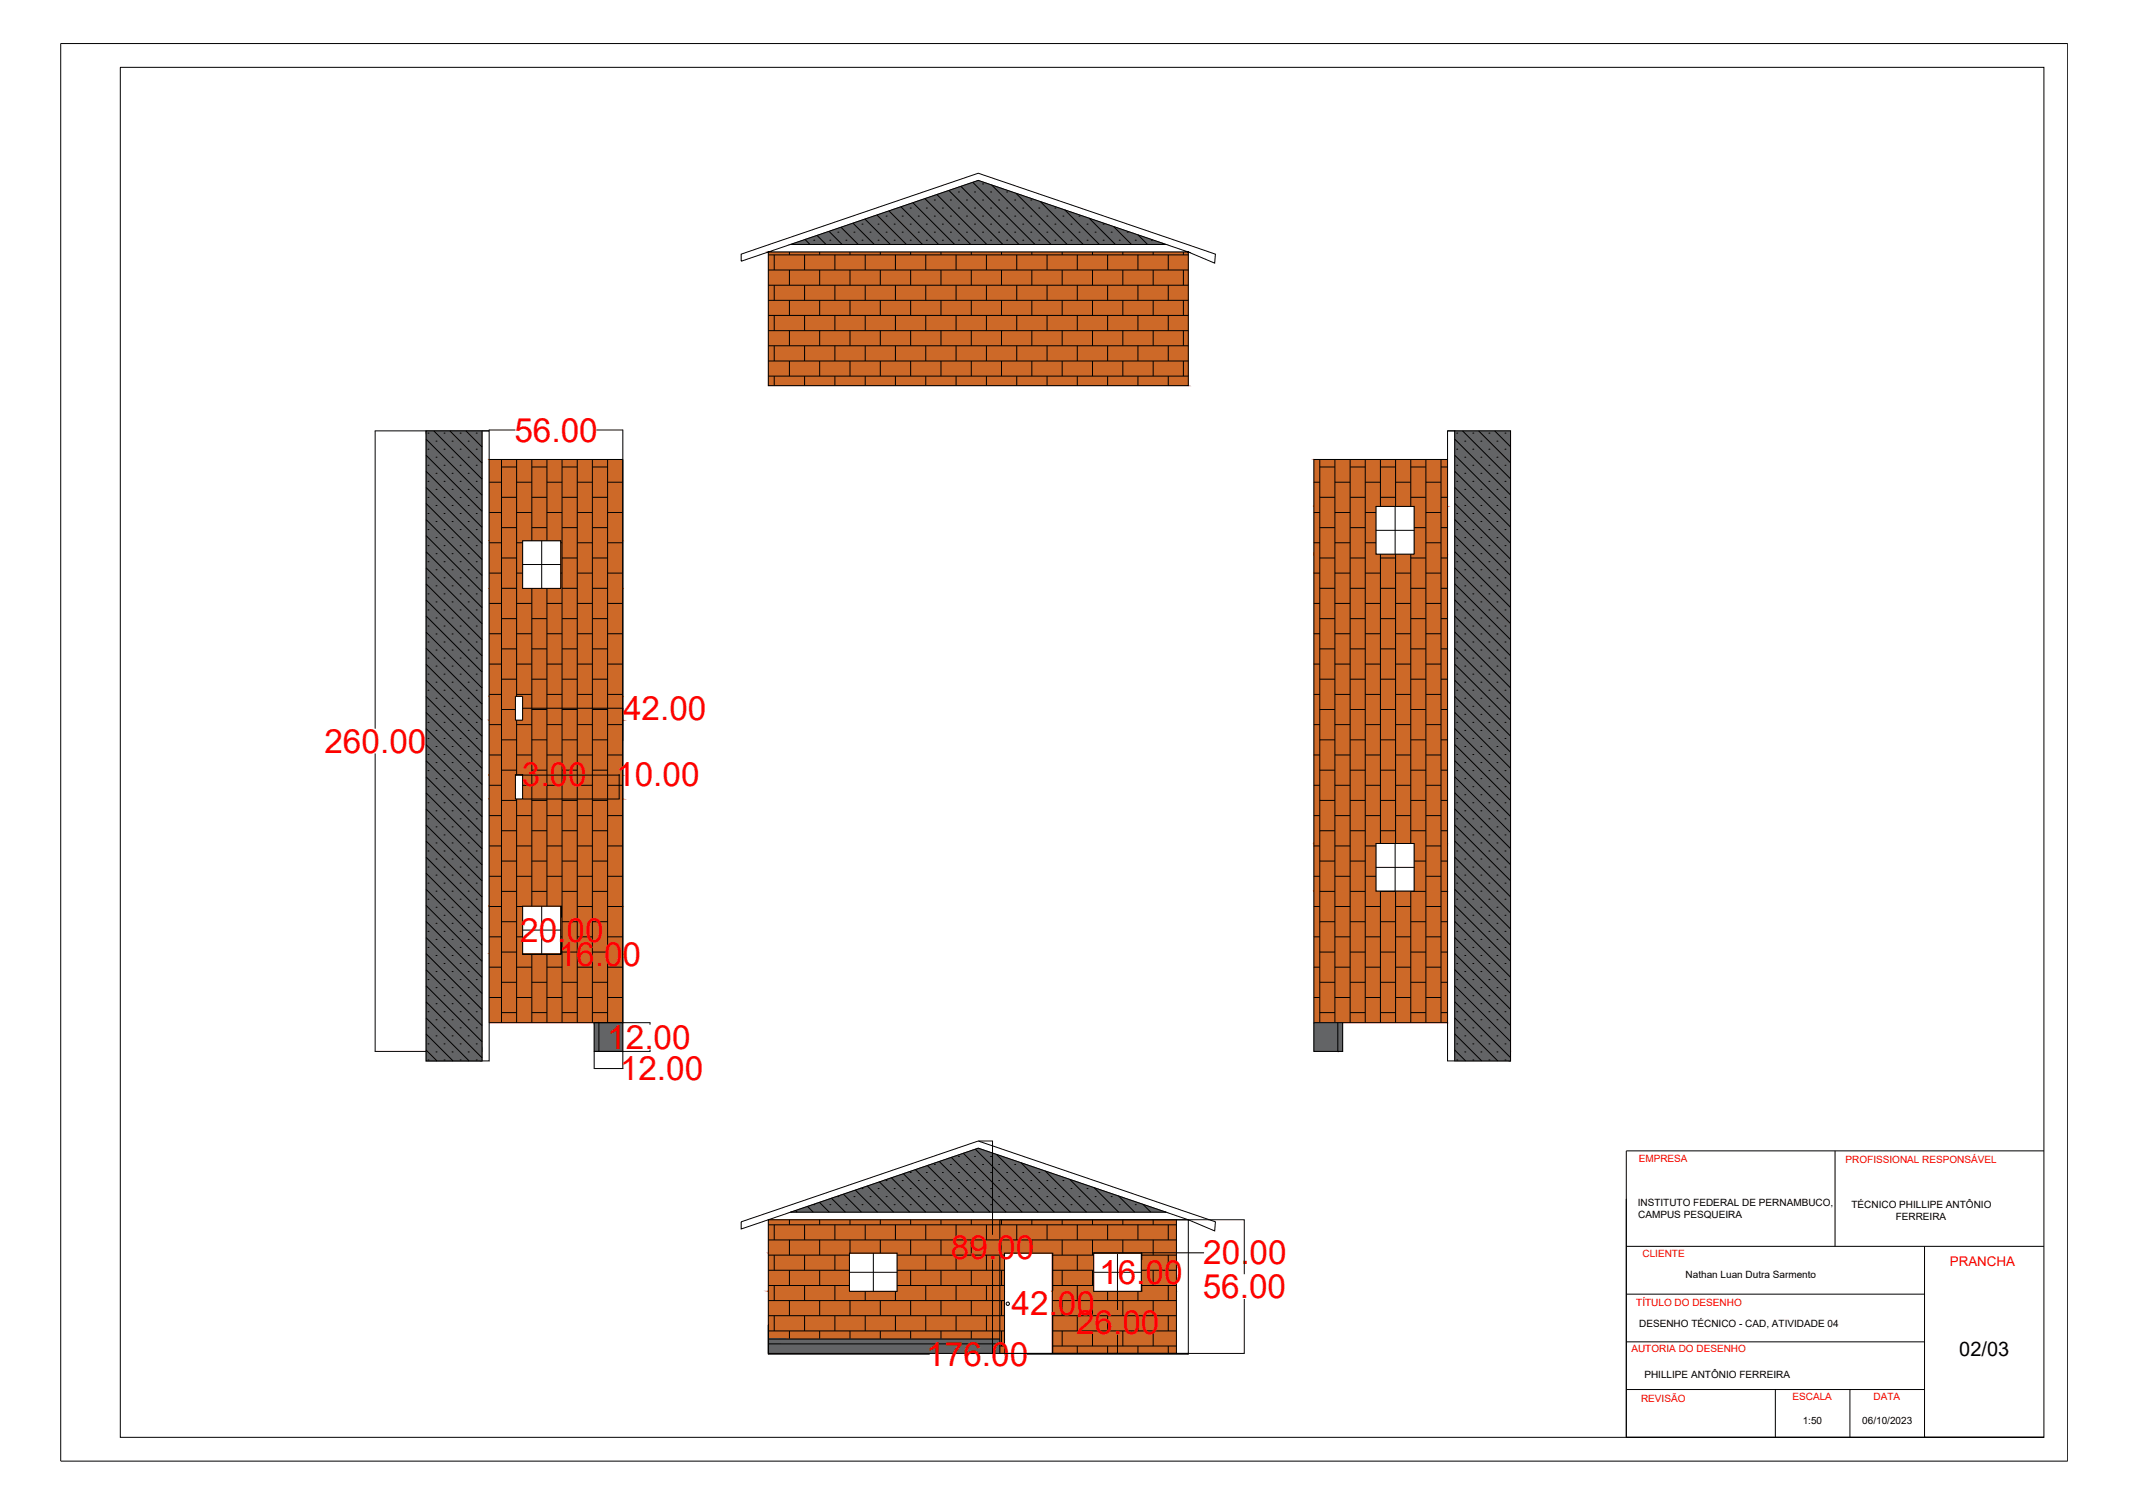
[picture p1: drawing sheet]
<svg xmlns="http://www.w3.org/2000/svg" width="841mm" height="594mm" viewBox="0 0 841 594" stroke-linecap="round" stroke-linejoin="round" font-family="sans-serif">
<!-- layer: 0 -->
<path d="M24 17.2h792.8v559.9h-792.8zM47.5 26.6h759.9v541.1h-759.9zM724.9 454.6v37.7M807.4 454.6h-165v113.1h165M642.4 492.3h165M760.3 492.3v75.4M642.4 511.2h117.9M642.4 530h117.9M642.4 548.9h117.9M701.3 548.9v18.8M730.8 548.9v18.8" fill="none" stroke="#000" stroke-width=".4"/>
<!-- layer: Vistas -->
<g fill="none" stroke="#000" stroke-width=".4">
<path d="M312.3 96.6h148.4M292.8 100.4l93.6-32 93.7 32-.3 3.5-10.4-4.4v52.8h-165.9v-52.8l82.9-28.2 83 28.2h-165.9l-10.7 3.7zM168.3 170.2h24.9v248.9h-24.9zM193.2 170.2h-2.8v248.9M571.8 170.2h24.9v248.9h-24.9v-237.6M193.2 181.5h52.8v222.5M206.4 213.6h15.1v18.8h-15.1zM214 213.6v18.8M543.5 200h15.2v18.9h-15.2zM543.5 209.5h15.2M551.1 200v18.9M206.4 223h15.1"/>
<path d="M203.6 275.1h2.8v9.4h-2.8zM203.6 306.2h2.8v9.4h-2.8zM543.5 333.2h15.2v18.8h-15.2zM551.1 333.2v18.8M206.4 357.9h15.1v18.9h-15.1zM214 357.9v18.9M543.5 342.6h15.2M206.4 367.4h15.1M193.2 404h52.8v11.3h-9.4M234.7 404v11.3h1.9v-11.3M519 404v-222.5h52.8v-11.3h2.9v248.9M528.5 404v11.3h1.9v-11.3"/>
<path d="M571.8 404h-52.8v11.3h9.5M312.3 478.8h148.4M292.8 482.6l93.6-31.9 93.7 31.9-.3 3.6-10.4-4.4-83-28.3-93.6 32zM335.6 495h18.8v15.1h-18.8zM345 495v15.1M395 481.8v52.8M432 495h18.9v15.1h-18.9zM441.4 495v15.1M464.7 481.8v52.8h-49v-39.6h-18.9v39.6M335.6 502.6h18.8M432 502.6h18.9M303.5 523.3v11.3h165.9v-52.8h-165.9v52.8"/>
<path d="M303.5 528.9h91.5M303.5 530.8h91.5M389.3 534.6h2.8"/>
<circle cx="398.1" cy="515" r=".66"/>
</g>
<!-- layer: haches -->
<g fill="#636466" stroke="#636466" stroke-width=".4">
<path d="M312.3 96.6l74.1-25.3 74.3 25.3z"/>
<path d="M312.3 478.8l74.1-25.3 74.3 25.3z"/>
<path d="M574.7 170.2l22 245.1v-245.1zM574.7 170.2l22 245.1h-22z"/>
<path d="M168.3 170.2l22.1 245.1v-245.1zM168.3 170.2l22.1 245.1h-22.1z"/>
<path d="M574.7 415.3l22 3.8v-3.8zM574.7 415.3l22 3.8h-22z"/>
<path d="M168.3 415.3l22.1 3.8v-3.8zM168.3 415.3l22.1 3.8h-22.1z"/>
<path d="M168.3 170.2l22.1 245.1v-245.1zM168.3 170.2l22.1 245.1h-22.1z"/>
<path d="M168.3 415.3l22.1 3.8v-3.8zM168.3 415.3l22.1 3.8h-22.1z"/>
<path d="M528.5 404l1.9 11.3v-11.3zM528.5 404l1.9 11.3h-1.9z"/>
<path d="M519 404l9.5 11.3v-11.3zM519 404l9.5 11.3h-9.5z"/>
<path d="M236.6 404l9.4 11.3v-11.3zM236.6 404l9.4 11.3h-9.4z"/>
<path d="M234.7 404l1.9 11.3v-11.3zM234.7 404l1.9 11.3h-1.9z"/>
<path d="M303.5 528.9l91.5 1.9v-1.9zM303.5 528.9l91.5 1.9h-91.5z"/>
<path d="M303.5 530.8l91.5 3.8v-3.8zM303.5 530.8l91.5 3.8h-91.5z"/>
</g>
<g fill="none" stroke="#000" stroke-width=".4">
<path d="M365.4 78.5l18.1 18.1M369.1 79h.1M370.1 76.8l19.7 19.8M374.8 75.2l21.4 21.4M375.4 79h.1M378.6 75.8h.1M379.6 73.6l22.9 23M381.8 79h.1M384.3 72l24.6 24.6M385 75.8h.1M388.1 79h.1M388.1 72.7h.1"/>
<path d="M391.3 75.8h.1M391.7 73l23.5 23.6M394.5 79h.1M397.7 75.8h.1M400.8 79h.1M401.3 76.3l20.3 20.3M407.2 79h.1M411 79.6l16.9 17M311.9 99.5v1.2M313.3 96.2l.3 .4M318 94.6l2 2M321.5 94.9h.1"/>
<path d="M322.7 93l3.6 3.6M323.8 99.5v1.2M327.5 91.4l5.2 5.2M327.8 94.9h.1M331 91.7h.1M332.2 89.8l6.8 6.8M334.2 94.9h.1M335.8 99.5v1.2M337 88.2l8.4 8.4M337.3 91.7h.1M340.5 94.9h.1M340.5 88.5h.1"/>
<path d="M341.7 86.5l10 10.1M343.7 91.7h.1M346.4 84.9l11.7 11.7M346.9 94.9h.1M346.9 88.5h.1M347.8 99.5v1.2M350 91.7h.1M350 85.4h.1M351.1 83.3l13.3 13.3M353.2 94.9h.1M353.2 88.5h.1M355.9 81.7l14.9 14.9"/>
<path d="M356.4 91.7h.1M356.4 85.4h.1M359.6 94.9h.1M359.6 88.5h.1M359.6 82.2h.1M359.7 99.5v1.2M360.6 80.1l16.5 16.5M362.7 91.7h.1M362.7 85.4h.1M365.9 94.9h.1M365.9 88.5h.1M365.9 82.2h.1"/>
<path d="M369.1 91.7h.1M369.1 85.4h.1M371.7 99.5v1.2M372.3 94.9h.1M372.3 88.5h.1M372.3 82.2h.1M375.4 91.7h.1M375.4 85.4h.1M378.6 94.9h.1M378.6 88.5h.1M378.6 82.2h.1M381.8 91.7h.1"/>
<path d="M381.8 85.4h.1M383.7 99.5v1.2M385 94.9h.1M385 88.5h.1M385 82.2h.1M388.1 91.7h.1M388.1 85.4h.1M391.3 94.9h.1M391.3 88.5h.1M391.3 82.2h.1M394.5 91.7h.1M394.5 85.4h.1"/>
<path d="M395.6 99.5v1.2M397.7 94.9h.1M397.7 88.5h.1M397.7 82.2h.1M400.8 91.7h.1M400.8 85.4h.1M404 94.9h.1M404 88.5h.1M404 82.2h.1M407.2 91.7h.1M407.2 85.4h.1M407.6 99.5v1.2"/>
<path d="M410.4 94.9h.1M410.4 88.5h.1M410.4 82.2h.1M413.5 91.7h.1M413.5 85.4h.1M416.7 94.9h.1M416.7 88.5h.1M416.7 82.2h.1M419.6 99.5v1.2M419.9 91.7h.1M419.9 85.4h.1M420.6 82.9l13.7 13.7"/>
<path d="M423.1 94.9h.1M423.1 88.5h.1M426.2 91.7h.1M426.2 85.4h.1M429.4 94.9h.1M429.4 88.5h.1M430.3 86.2l10.3 10.4M431.6 99.5v1.2M432.6 91.7h.1M435.8 94.9h.1M435.8 88.5h.1M438.9 91.7h.1"/>
<path d="M439.9 89.5l7.1 7.1M442.1 94.9h.1M443.6 99.5v1.2M445.3 91.7h.1M448.5 94.9h.1M449.5 92.8l3.8 3.8M454.8 94.9h.1M455.5 99.5v1.2M459.1 96.1l.6 .5M467.5 99.5v1.2M303.5 100.7h165.9M303.5 106.7h165.9"/>
<path d="M303.5 112.7h165.9M303.5 118.6h165.9M305.8 100.7v6M305.8 112.7v5.9M311.9 106.7v6M311.9 118.6v6M317.8 100.7v6M317.8 112.7v5.9M323.8 106.7v6M323.8 118.6v6M329.8 100.7v6M329.8 112.7v5.9"/>
<path d="M335.8 106.7v6M335.8 118.6v6M341.8 100.7v6M341.8 112.7v5.9M347.8 106.7v6M347.8 118.6v6M353.7 100.7v6M353.7 112.7v5.9M359.7 106.7v6M359.7 118.6v6M365.7 100.7v6M365.7 112.7v5.9"/>
<path d="M371.7 106.7v6M371.7 118.6v6M377.7 100.7v6M377.7 112.7v5.9M383.7 106.7v6M383.7 118.6v6M389.7 100.7v6M389.7 112.7v5.9M395.6 106.7v6M395.6 118.6v6M401.6 100.7v6M401.6 112.7v5.9"/>
<path d="M407.6 106.7v6M407.6 118.6v6M413.6 100.7v6M413.6 112.7v5.9M419.6 106.7v6M419.6 118.6v6M425.6 100.7v6M425.6 112.7v5.9M431.6 106.7v6M431.6 118.6v6M437.5 100.7v6M437.5 112.7v5.9"/>
<path d="M443.6 106.7v6M443.6 118.6v6M449.5 100.7v6M449.5 112.7v5.9M455.5 106.7v6M455.5 118.6v6M461.5 100.7v6M461.5 112.7v5.9M467.5 106.7v6M467.5 118.6v6M303.5 124.6h165.9M303.5 130.6h165.9"/>
<path d="M303.5 136.6h165.9M305.8 124.6v6M305.8 136.6v6M311.9 130.6v6M317.8 124.6v6M317.8 136.6v6M323.8 130.6v6M329.8 124.6v6M329.8 136.6v6M335.8 130.6v6M341.8 124.6v6M341.8 136.6v6"/>
<path d="M347.8 130.6v6M353.7 124.6v6M353.7 136.6v6M359.7 130.6v6M365.7 124.6v6M365.7 136.6v6M371.7 130.6v6M377.7 124.6v6M377.7 136.6v6M383.7 130.6v6M389.7 124.6v6M389.7 136.6v6"/>
<path d="M395.6 130.6v6M401.6 124.6v6M401.6 136.6v6M407.6 130.6v6M413.6 124.6v6M413.6 136.6v6M419.6 130.6v6M425.6 124.6v6M425.6 136.6v6M431.6 130.6v6M437.5 124.6v6M437.5 136.6v6"/>
<path d="M443.6 130.6v6M449.5 124.6v6M449.5 136.6v6M455.5 130.6v6M461.5 124.6v6M461.5 136.6v6M467.5 130.6v6M303.5 142.6h165.9M303.5 148.6h165.9M305.8 148.6v3.7M311.9 142.6v6M317.8 148.6v3.7"/>
<path d="M323.8 142.6v6M329.8 148.6v3.7M335.8 142.6v6M341.8 148.6v3.7M347.8 142.6v6M353.7 148.6v3.7M359.7 142.6v6M365.7 148.6v3.7M371.7 142.6v6M377.7 148.6v3.7M383.7 142.6v6M389.7 148.6v3.7"/>
<path d="M395.6 142.6v6M401.6 148.6v3.7M407.6 142.6v6M413.6 148.6v3.7M419.6 142.6v6M425.6 148.6v3.7M431.6 142.6v6M437.5 148.6v3.7M443.6 142.6v6M449.5 148.6v3.7M455.5 142.6v6M461.5 148.6v3.7"/>
<path d="M467.5 142.6v6M168.3 179.8l22.1 22.1M168.3 173.5l22.1 22.1M169.1 177.4h.1M169.1 171.1h.1M171.4 170.2l19 19M172.2 174.3h.1M175.4 177.4h.1M175.4 171.1h.1M177.7 170.2l12.7 12.7M178.6 174.3h.1M181.8 177.4h.1"/>
<path d="M181.8 171.1h.1M184.1 170.2l6.3 6.3M184.9 174.3h.1M188.1 177.4h.1M188.1 171.1h.1M574.7 179.8l22 22.1M574.7 173.5l22 22M575.5 177.4h.1M575.5 171.1h.1M577.8 170.2l18.9 19M578.6 174.3h.1M581.8 177.4h.1"/>
<path d="M581.8 171.1h.1M584.1 170.2l12.6 12.6M585 174.3h.1M588.2 177.4h.1M588.2 171.1h.1M590.5 170.2l6.2 6.3M591.3 174.3h.1M594.5 177.4h.1M594.5 171.1h.1M168.3 198.9l22.1 22.1M168.3 192.5l22.1 22.1M168.3 186.2l22.1 22.1"/>
<path d="M169.1 196.5h.1M169.1 190.1h.1M169.1 183.8h.1M172.2 199.7h.1M172.2 193.3h.1M172.2 187h.1M172.2 180.6h.1M175.4 196.5h.1M175.4 190.1h.1M175.4 183.8h.1M178.6 199.7h.1M178.6 193.3h.1"/>
<path d="M178.6 187h.1M178.6 180.6h.1M181.8 196.5h.1M181.8 190.1h.1M181.8 183.8h.1M184.9 199.7h.1M184.9 193.3h.1M184.9 187h.1M184.9 180.6h.1M188.1 196.5h.1M188.1 190.1h.1M188.1 183.8h.1"/>
<path d="M193.2 190.5h4.9M198.1 181.5v222.5M198.1 196.4h6M198.1 184.5h6M204.1 181.5v93.6M204.1 190.5h6M210.1 181.5v32.1M210.1 196.4h6M210.1 184.5h6M216.1 181.5v32.1M216.1 190.5h5.9M222 181.5v222.5"/>
<path d="M222 196.4h6M222 184.5h6M228 181.5v222.5M228 190.5h6M234 181.5v222.5M234 196.4h6M234 184.5h6M240 181.5v222.5M240 190.5h6M246 181.5v222.5M246 196.4h.1M246 184.5h.1"/>
<path d="M519 190.5h2.4M521.4 181.5v222.5M521.4 196.4h5.9M521.4 184.5h5.9M527.3 181.5v222.5M527.3 190.5h6M533.3 181.5v222.5M533.3 196.4h6M533.3 184.5h6M539.3 181.5v222.5M539.3 190.5h6M545.3 181.5v18.5"/>
<path d="M545.3 196.4h6M545.3 184.5h6M551.3 181.5v18.5M551.3 190.5h6M557.3 181.5v18.5M557.3 196.4h6M557.3 184.5h6M563.3 181.5v222.5M563.3 190.5h5.9M569.2 181.5v222.5M569.2 196.4h2.6M569.2 184.5h2.6"/>
<path d="M574.7 198.9l22 22M574.7 192.5l22 22.1M574.7 186.2l22 22M575.5 196.5h.1M575.5 190.1h.1M575.5 183.8h.1M578.6 199.7h.1M578.6 193.3h.1M578.6 187h.1M578.6 180.6h.1M581.8 196.5h.1M581.8 190.1h.1"/>
<path d="M581.8 183.8h.1M585 199.7h.1M585 193.3h.1M585 187h.1M585 180.6h.1M588.2 196.5h.1M588.2 190.1h.1M588.2 183.8h.1M591.3 199.7h.1M591.3 193.3h.1M591.3 187h.1M591.3 180.6h.1"/>
<path d="M594.5 196.5h.1M594.5 190.1h.1M594.5 183.8h.1M168.3 217.9l22.1 22.1M168.3 211.6l22.1 22.1M168.3 205.2l22.1 22.1M169.1 215.5h.1M169.1 209.2h.1M169.1 202.8h.1M172.2 218.7h.1M172.2 212.4h.1M172.2 206h.1"/>
<path d="M175.4 215.5h.1M175.4 209.2h.1M175.4 202.8h.1M178.6 218.7h.1M178.6 212.4h.1M178.6 206h.1M181.8 215.5h.1M181.8 209.2h.1M181.8 202.8h.1M184.9 218.7h.1M184.9 212.4h.1M184.9 206h.1"/>
<path d="M188.1 215.5h.1M188.1 209.2h.1M188.1 202.8h.1M193.2 214.4h4.9M193.2 202.5h4.9M198.1 208.4h6M204.1 214.4h2.3M204.1 202.5h6M210.1 208.4h6M216.1 202.5h5.9M221.5 214.4h.5M222 208.4h6"/>
<path d="M228 214.4h6M228 202.5h6M234 208.4h6M240 214.4h6M240 202.5h6M246 208.4h.1M519 214.4h2.4M519 202.5h2.4M521.4 208.4h5.9M527.3 214.4h6M527.3 202.5h6M533.3 208.4h6"/>
<path d="M539.3 214.4h4.2M539.3 202.5h4.2M545.3 218.9v114.3M551.3 218.9v114.3M557.3 218.9v114.3M558.7 208.4h4.6M563.3 214.4h5.9M563.3 202.5h5.9M569.2 208.4h2.6M574.7 217.9l22 22.1M574.7 211.6l22 22M574.7 205.2l22 22.1"/>
<path d="M575.5 215.5h.1M575.5 209.2h.1M575.5 202.8h.1M578.6 218.7h.1M578.6 212.4h.1M578.6 206h.1M581.8 215.5h.1M581.8 209.2h.1M581.8 202.8h.1M585 218.7h.1M585 212.4h.1M585 206h.1"/>
<path d="M588.2 215.5h.1M588.2 209.2h.1M588.2 202.8h.1M591.3 218.7h.1M591.3 212.4h.1M591.3 206h.1M594.5 215.5h.1M594.5 209.2h.1M594.5 202.8h.1M168.3 237l22.1 22.1M168.3 230.6l22.1 22.1M168.3 224.3l22.1 22.1"/>
<path d="M169.1 234.6h.1M169.1 228.2h.1M169.1 221.9h.1M172.2 237.8h.1M172.2 231.4h.1M172.2 225.1h.1M175.4 234.6h.1M175.4 228.2h.1M175.4 221.9h.1M178.6 237.8h.1M178.6 231.4h.1M178.6 225.1h.1"/>
<path d="M181.8 234.6h.1M181.8 228.2h.1M181.8 221.9h.1M184.9 237.8h.1M184.9 231.4h.1M184.9 225.1h.1M188.1 234.6h.1M188.1 228.2h.1M188.1 221.9h.1M193.2 238.4h4.9M193.2 226.4h4.9M198.1 232.4h6"/>
<path d="M198.1 220.4h6M204.1 238.4h6M204.1 226.4h2.3M210.1 232.4v125.5M216.1 232.4v125.5M216.1 238.4h5.9M221.5 226.4h.5M222 232.4h6M222 220.4h6M228 238.4h6M228 226.4h6M234 232.4h6"/>
<path d="M234 220.4h6M240 238.4h6M240 226.4h6M246 232.4h.1M246 220.4h.1M519 238.4h2.4M519 226.4h2.4M521.4 232.4h5.9M521.4 220.4h5.9M527.3 238.4h6M527.3 226.4h6M533.3 232.4h6"/>
<path d="M533.3 220.4h6M539.3 238.4h6M539.3 226.4h6M545.3 232.4h6M545.3 220.4h6M551.3 238.4h6M551.3 226.4h6M557.3 232.4h6M557.3 220.4h6M563.3 238.4h5.9M563.3 226.4h5.9M569.2 232.4h2.6"/>
<path d="M569.2 220.4h2.6M574.7 237l22 22M574.7 230.6l22 22.1M574.7 224.3l22 22M575.5 234.6h.1M575.5 228.2h.1M575.5 221.9h.1M578.6 237.8h.1M578.6 231.4h.1M578.6 225.1h.1M581.8 234.6h.1M581.8 228.2h.1"/>
<path d="M581.8 221.9h.1M585 237.8h.1M585 231.4h.1M585 225.1h.1M588.2 234.6h.1M588.2 228.2h.1M588.2 221.9h.1M591.3 237.8h.1M591.3 231.4h.1M591.3 225.1h.1M594.5 234.6h.1M594.5 228.2h.1"/>
<path d="M594.5 221.9h.1M168.3 256l22.1 22.1M168.3 249.7l22.1 22.1M168.3 243.3l22.1 22.1M169.1 259.9h.1M169.1 253.6h.1M169.1 247.3h.1M169.1 240.9h.1M172.2 256.8h.1M172.2 250.4h.1M172.2 244.1h.1M175.4 259.9h.1"/>
<path d="M175.4 253.6h.1M175.4 247.3h.1M175.4 240.9h.1M178.6 256.8h.1M178.6 250.4h.1M178.6 244.1h.1M181.8 259.9h.1M181.8 253.6h.1M181.8 247.3h.1M181.8 240.9h.1M184.9 256.8h.1M184.9 250.4h.1"/>
<path d="M184.9 244.1h.1M188.1 259.9h.1M188.1 253.6h.1M188.1 247.3h.1M188.1 240.9h.1M193.2 250.3h4.9M198.1 256.3h6M198.1 244.4h6M204.1 250.3h6M210.1 256.3h6M210.1 244.4h6M216.1 250.3h5.9"/>
<path d="M222 256.3h6M222 244.4h6M228 250.3h6M234 256.3h6M234 244.4h6M240 250.3h6M246 256.3h.1M246 244.4h.1M519 250.3h2.4M521.4 256.3h5.9M521.4 244.4h5.9M527.3 250.3h6"/>
<path d="M533.3 256.3h6M533.3 244.4h6M539.3 250.3h6M545.3 256.3h6M545.3 244.4h6M551.3 250.3h6M557.3 256.3h6M557.3 244.4h6M563.3 250.3h5.9M569.2 256.3h2.6M569.2 244.4h2.6M574.7 256l22 22.1"/>
<path d="M574.7 249.7l22 22M574.7 243.3l22 22.1M575.5 259.9h.1M575.5 253.6h.1M575.5 247.3h.1M575.5 240.9h.1M578.6 256.8h.1M578.6 250.4h.1M578.6 244.1h.1M581.8 259.9h.1M581.8 253.6h.1M581.8 247.3h.1"/>
<path d="M581.8 240.9h.1M585 256.8h.1M585 250.4h.1M585 244.1h.1M588.2 259.9h.1M588.2 253.6h.1M588.2 247.3h.1M588.2 240.9h.1M591.3 256.8h.1M591.3 250.4h.1M591.3 244.1h.1M594.5 259.9h.1"/>
<path d="M594.5 253.6h.1M594.5 247.3h.1M594.5 240.9h.1M168.3 275.1l22.1 22.1M168.3 268.7l22.1 22.1M168.3 262.4l22.1 22.1M169.1 279h.1M169.1 272.6h.1M169.1 266.3h.1M172.2 275.8h.1M172.2 269.5h.1M172.2 263.1h.1"/>
<path d="M175.4 279h.1M175.4 272.6h.1M175.4 266.3h.1M178.6 275.8h.1M178.6 269.5h.1M178.6 263.1h.1M181.8 279h.1M181.8 272.6h.1M181.8 266.3h.1M184.9 275.8h.1M184.9 269.5h.1M184.9 263.1h.1"/>
<path d="M188.1 279h.1M188.1 272.6h.1M188.1 266.3h.1M193.2 274.3h4.9M193.2 262.3h4.9M198.1 268.3h6M204.1 274.3h6M204.1 262.3h6M210.1 268.3h6M216.1 274.3h5.9M216.1 262.3h5.9M222 268.3h6"/>
<path d="M228 274.3h6M228 262.3h6M234 268.3h6M240 274.3h6M240 262.3h6M246 268.3h.1M519 274.3h2.4M519 262.3h2.4M521.4 268.3h5.9M527.3 274.3h6M527.3 262.3h6M533.3 268.3h6"/>
<path d="M539.3 274.3h6M539.3 262.3h6M545.3 268.3h6M551.3 274.3h6M551.3 262.3h6M557.3 268.3h6M563.3 274.3h5.9M563.3 262.3h5.9M569.2 268.3h2.6M574.7 275.1l22 22M574.7 268.7l22 22.1M574.7 262.4l22 22"/>
<path d="M575.5 279h.1M575.5 272.6h.1M575.5 266.3h.1M578.6 275.8h.1M578.6 269.5h.1M578.6 263.1h.1M581.8 279h.1M581.8 272.6h.1M581.8 266.3h.1M585 275.8h.1M585 269.5h.1M585 263.1h.1"/>
<path d="M588.2 279h.1M588.2 272.6h.1M588.2 266.3h.1M591.3 275.8h.1M591.3 269.5h.1M591.3 263.1h.1M594.5 279h.1M594.5 272.6h.1M594.5 266.3h.1M168.3 294.1l22.1 22.1M168.3 287.8l22.1 22.1M168.3 281.4l22.1 22.1"/>
<path d="M169.1 298h.1M169.1 291.7h.1M169.1 285.3h.1M172.2 294.9h.1M172.2 288.5h.1M172.2 282.2h.1M175.4 298h.1M175.4 291.7h.1M175.4 285.3h.1M178.6 294.9h.1M178.6 288.5h.1M178.6 282.2h.1"/>
<path d="M181.8 298h.1M181.8 291.7h.1M181.8 285.3h.1M184.9 294.9h.1M184.9 288.5h.1M184.9 282.2h.1M188.1 298h.1M188.1 291.7h.1M188.1 285.3h.1M193.2 298.2h4.9M193.2 286.2h4.9M198.1 292.2h6"/>
<path d="M198.1 280.3h5.5M204.1 284.5v21.7M204.1 298.2h6M204.1 286.2h6M210.1 292.2h6M210.1 280.3h6M216.1 298.2h5.9M216.1 286.2h5.9M222 292.2h6M222 280.3h6M228 298.2h6M228 286.2h6"/>
<path d="M234 292.2h6M234 280.3h6M240 298.2h6M240 286.2h6M246 292.2h.1M246 280.3h.1M519 298.2h2.4M519 286.2h2.4M521.4 292.2h5.9M521.4 280.3h5.9M527.3 298.2h6M527.3 286.2h6"/>
<path d="M533.3 292.2h6M533.3 280.3h6M539.3 298.2h6M539.3 286.2h6M545.3 292.2h6M545.3 280.3h6M551.3 298.2h6M551.3 286.2h6M557.3 292.2h6M557.3 280.3h6M563.3 298.2h5.9M563.3 286.2h5.9"/>
<path d="M569.2 292.2h2.6M569.2 280.3h2.6M574.7 294.1l22 22.1M574.7 287.8l22 22M574.7 281.4l22 22.1M575.5 298h.1M575.5 291.7h.1M575.5 285.3h.1M578.6 294.9h.1M578.6 288.5h.1M578.6 282.2h.1M581.8 298h.1"/>
<path d="M581.8 291.7h.1M581.8 285.3h.1M585 294.9h.1M585 288.5h.1M585 282.2h.1M588.2 298h.1M588.2 291.7h.1M588.2 285.3h.1M591.3 294.9h.1M591.3 288.5h.1M591.3 282.2h.1M594.5 298h.1"/>
<path d="M594.5 291.7h.1M594.5 285.3h.1M168.3 319.5l22.1 22.1M168.3 313.2l22.1 22.1M168.3 306.8l22.1 22.1M168.3 300.5l22.1 22.1M169.1 317.1h.1M169.1 310.7h.1M169.1 304.4h.1M172.2 313.9h.1M172.2 307.6h.1M172.2 301.2h.1"/>
<path d="M175.4 317.1h.1M175.4 310.7h.1M175.4 304.4h.1M178.6 313.9h.1M178.6 307.6h.1M178.6 301.2h.1M181.8 317.1h.1M181.8 310.7h.1M181.8 304.4h.1M184.9 313.9h.1M184.9 307.6h.1M184.9 301.2h.1"/>
<path d="M188.1 317.1h.1M188.1 310.7h.1M188.1 304.4h.1M193.2 310.2h4.9M198.1 316.2h6M198.1 304.2h6M204.1 315.6v88.4M206.4 310.2h3.7M210.1 316.2h6M210.1 304.2h6M216.1 310.2h5.9M222 316.2h6"/>
<path d="M222 304.2h6M228 310.2h6M234 316.2h6M234 304.2h6M240 310.2h6M246 316.2h.1M246 304.2h.1M519 310.2h2.4M521.4 316.2h5.9M521.4 304.2h5.9M527.3 310.2h6M533.3 316.2h6"/>
<path d="M533.3 304.2h6M539.3 310.2h6M545.3 316.2h6M545.3 304.2h6M551.3 310.2h6M557.3 316.2h6M557.3 304.2h6M563.3 310.2h5.9M569.2 316.2h2.6M569.2 304.2h2.6M574.7 319.5l22 22.1M574.7 313.2l22 22"/>
<path d="M574.7 306.8l22 22.1M574.7 300.5l22 22M575.5 317.1h.1M575.5 310.7h.1M575.5 304.4h.1M578.6 313.9h.1M578.6 307.6h.1M578.6 301.2h.1M581.8 317.1h.1M581.8 310.7h.1M581.8 304.4h.1M585 313.9h.1"/>
<path d="M585 307.6h.1M585 301.2h.1M588.2 317.1h.1M588.2 310.7h.1M588.2 304.4h.1M591.3 313.9h.1M591.3 307.6h.1M591.3 301.2h.1M594.5 317.1h.1M594.5 310.7h.1M594.5 304.4h.1M168.3 338.6l22.1 22.1"/>
<path d="M168.3 332.2l22.1 22.1M168.3 325.9l22.1 22.1M169.1 336.1h.1M169.1 329.8h.1M169.1 323.4h.1M172.2 339.3h.1M172.2 333h.1M172.2 326.6h.1M172.2 320.3h.1M175.4 336.1h.1M175.4 329.8h.1M175.4 323.4h.1"/>
<path d="M178.6 339.3h.1M178.6 333h.1M178.6 326.6h.1M178.6 320.3h.1M181.8 336.1h.1M181.8 329.8h.1M181.8 323.4h.1M184.9 339.3h.1M184.9 333h.1M184.9 326.6h.1M184.9 320.3h.1M188.1 336.1h.1"/>
<path d="M188.1 329.8h.1M188.1 323.4h.1M193.2 334.2h4.9M193.2 322.2h4.9M198.1 328.1h6M204.1 334.2h6M204.1 322.2h6M210.1 328.1h6M216.1 334.2h5.9M216.1 322.2h5.9M222 328.1h6M228 334.2h6"/>
<path d="M228 322.2h6M234 328.1h6M240 334.2h6M240 322.2h6M246 328.1h.1M519 334.2h2.4M519 322.2h2.4M521.4 328.1h5.9M527.3 334.2h6M527.3 322.2h6M533.3 328.1h6M539.3 334.2h4.2"/>
<path d="M539.3 322.2h6M545.3 328.1h6M551.3 322.2h6M557.3 328.1h6M563.3 334.2h5.9M563.3 322.2h5.9M569.2 328.1h2.6M574.7 338.6l22 22M574.7 332.2l22 22.1M574.7 325.9l22 22M575.5 336.1h.1M575.5 329.8h.1"/>
<path d="M575.5 323.4h.1M578.6 339.3h.1M578.6 333h.1M578.6 326.6h.1M578.6 320.3h.1M581.8 336.1h.1M581.8 329.8h.1M581.8 323.4h.1M585 339.3h.1M585 333h.1M585 326.6h.1M585 320.3h.1"/>
<path d="M588.2 336.1h.1M588.2 329.8h.1M588.2 323.4h.1M591.3 339.3h.1M591.3 333h.1M591.3 326.6h.1M591.3 320.3h.1M594.5 336.1h.1M594.5 329.8h.1M594.5 323.4h.1M168.3 357.6l22.1 22.1M168.3 351.3l22.1 22.1"/>
<path d="M168.3 344.9l22.1 22.1M169.1 355.2h.1M169.1 348.8h.1M169.1 342.5h.1M172.2 358.4h.1M172.2 352h.1M172.2 345.7h.1M175.4 355.2h.1M175.4 348.8h.1M175.4 342.5h.1M178.6 358.4h.1M178.6 352h.1"/>
<path d="M178.6 345.7h.1M181.8 355.2h.1M181.8 348.8h.1M181.8 342.5h.1M184.9 358.4h.1M184.9 352h.1M184.9 345.7h.1M188.1 355.2h.1M188.1 348.8h.1M188.1 342.5h.1M193.2 358.1h4.9M193.2 346.1h4.9"/>
<path d="M198.1 352.1h6M198.1 340.1h6M204.1 358.1h2.3M204.1 346.1h6M210.1 352.1h6M210.1 340.1h6M216.1 346.1h5.9M221.5 358.1h.5M222 352.1h6M222 340.1h6M228 358.1h6M228 346.1h6"/>
<path d="M234 352.1h6M234 340.1h6M240 358.1h6M240 346.1h6M246 352.1h.1M246 340.1h.1M519 358.1h2.4M519 346.1h2.4M521.4 352.1h5.9M521.4 340.1h5.9M527.3 358.1h6M527.3 346.1h6"/>
<path d="M533.3 352.1h6M533.3 340.1h6M539.3 358.1h6M539.3 346.1h4.2M545.3 352v52M545.3 352.1h6M551.3 352v52M551.3 358.1h6M557.3 352v52M557.3 352.1h6M558.7 340.1h4.6M563.3 358.1h5.9"/>
<path d="M563.3 346.1h5.9M569.2 352.1h2.6M569.2 340.1h2.6M574.7 357.6l22 22.1M574.7 351.3l22 22M574.7 344.9l22 22.1M575.5 355.2h.1M575.5 348.8h.1M575.5 342.5h.1M578.6 358.4h.1M578.6 352h.1M578.6 345.7h.1"/>
<path d="M581.8 355.2h.1M581.8 348.8h.1M581.8 342.5h.1M585 358.4h.1M585 352h.1M585 345.7h.1M588.2 355.2h.1M588.2 348.8h.1M588.2 342.5h.1M591.3 358.4h.1M591.3 352h.1M591.3 345.7h.1"/>
<path d="M594.5 355.2h.1M594.5 348.8h.1M594.5 342.5h.1M168.3 376.7l22.1 22.1M168.3 370.3l22.1 22.1M168.3 364l22.1 22.1M169.1 374.2h.1M169.1 367.9h.1M169.1 361.5h.1M172.2 377.4h.1M172.2 371.1h.1M172.2 364.7h.1"/>
<path d="M175.4 374.2h.1M175.4 367.9h.1M175.4 361.5h.1M178.6 377.4h.1M178.6 371.1h.1M178.6 364.7h.1M181.8 374.2h.1M181.8 367.9h.1M181.8 361.5h.1M184.9 377.4h.1M184.9 371.1h.1M184.9 364.7h.1"/>
<path d="M188.1 374.2h.1M188.1 367.9h.1M188.1 361.5h.1M193.2 370h4.9M198.1 376.1h6M198.1 364.1h6M204.1 370h2.3M210.1 376.8v27.2M216.1 376.8v27.2M221.5 370h.5M222 376.1h6M222 364.1h6"/>
<path d="M228 370h6M234 376.1h6M234 364.1h6M240 370h6M246 376.1h.1M246 364.1h.1M519 370h2.4M521.4 376.1h5.9M521.4 364.1h5.9M527.3 370h6M533.3 376.1h6M533.3 364.1h6"/>
<path d="M539.3 370h6M545.3 376.1h6M545.3 364.1h6M551.3 370h6M557.3 376.1h6M557.3 364.1h6M563.3 370h5.9M569.2 376.1h2.6M569.2 364.1h2.6M574.7 376.7l22 22M574.7 370.3l22 22.1M574.7 364l22 22"/>
<path d="M575.5 374.2h.1M575.5 367.9h.1M575.5 361.5h.1M578.6 377.4h.1M578.6 371.1h.1M578.6 364.7h.1M581.8 374.2h.1M581.8 367.9h.1M581.8 361.5h.1M585 377.4h.1M585 371.1h.1M585 364.7h.1"/>
<path d="M588.2 374.2h.1M588.2 367.9h.1M588.2 361.5h.1M591.3 377.4h.1M591.3 371.1h.1M591.3 364.7h.1M594.5 374.2h.1M594.5 367.9h.1M594.5 361.5h.1M168.3 395.7l22.1 22.1M168.3 389.4l22.1 22.1M168.3 383l22.1 22.1"/>
<path d="M169.1 399.6h.1M169.1 393.3h.1M169.1 386.9h.1M169.1 380.6h.1M172.2 396.5h.1M172.2 390.1h.1M172.2 383.8h.1M175.4 399.6h.1M175.4 393.3h.1M175.4 386.9h.1M175.4 380.6h.1M178.6 396.5h.1"/>
<path d="M178.6 390.1h.1M178.6 383.8h.1M181.8 399.6h.1M181.8 393.3h.1M181.8 386.9h.1M181.8 380.6h.1M184.9 396.5h.1M184.9 390.1h.1M184.9 383.8h.1M188.1 399.6h.1M188.1 393.3h.1M188.1 386.9h.1"/>
<path d="M188.1 380.6h.1M193.2 394h4.9M193.2 382h4.9M198.1 400h6M198.1 388h6M204.1 394h6M204.1 382h6M210.1 400h6M210.1 388h6M216.1 394h5.9M216.1 382h5.9M222 400h6"/>
<path d="M222 388h6M228 394h6M228 382h6M234 400h6M234 388h6M240 394h6M240 382h6M246 400h.1M246 388h.1M519 394h2.4M519 382h2.4M521.4 400h5.9"/>
<path d="M521.4 388h5.9M527.3 394h6M527.3 382h6M533.3 400h6M533.3 388h6M539.3 394h6M539.3 382h6M545.3 400h6M545.3 388h6M551.3 394h6M551.3 382h6M557.3 400h6"/>
<path d="M557.3 388h6M563.3 394h5.9M563.3 382h5.9M569.2 400h2.6M569.2 388h2.6M574.7 395.7l22 22.1M574.7 389.4l22 22M574.7 383l22 22.1M575.5 399.6h.1M575.5 393.3h.1M575.5 386.9h.1M575.5 380.6h.1"/>
<path d="M578.6 396.5h.1M578.6 390.1h.1M578.6 383.8h.1M581.8 399.6h.1M581.8 393.3h.1M581.8 386.9h.1M581.8 380.6h.1M585 396.5h.1M585 390.1h.1M585 383.8h.1M588.2 399.6h.1M588.2 393.3h.1"/>
<path d="M588.2 386.9h.1M588.2 380.6h.1M591.3 396.5h.1M591.3 390.1h.1M591.3 383.8h.1M594.5 399.6h.1M594.5 393.3h.1M594.5 386.9h.1M594.5 380.6h.1M168.3 414.8l4.3 4.3M168.3 408.4l10.7 10.7M168.3 402.1l17 17"/>
<path d="M169.1 418.7h.1M169.1 412.3h.1M169.1 406h.1M172.2 415.5h.1M172.2 409.2h.1M172.2 402.8h.1M175.4 418.7h.1M175.4 412.3h.1M175.4 406h.1M178.6 415.5h.1M178.6 409.2h.1M178.6 402.8h.1"/>
<path d="M181.8 418.7h.1M181.8 412.3h.1M181.8 406h.1M184.9 415.5h.1M184.9 409.2h.1M184.9 402.8h.1M188.1 418.7h.1M188.1 412.3h.1M188.1 406h.1M574.7 414.8l4.3 4.3M574.7 408.4l10.6 10.7M574.7 402.1l17 17"/>
<path d="M575.5 418.7h.1M575.5 412.3h.1M575.5 406h.1M578.6 415.5h.1M578.6 409.2h.1M578.6 402.8h.1M581.8 418.7h.1M581.8 412.3h.1M581.8 406h.1M585 415.5h.1M585 409.2h.1M585 402.8h.1"/>
<path d="M588.2 418.7h.1M588.2 412.3h.1M588.2 406h.1M591.3 415.5h.1M591.3 409.2h.1M591.3 402.8h.1M594.5 418.7h.1M594.5 412.3h.1M594.5 406h.1M369.1 460h.1M371 458.8l20.1 20M375.4 460h.1"/>
<path d="M375.8 457.2l21.7 21.6M378.6 456.8h.1M380.5 455.5l23.3 23.3M381.8 460h.1M385 456.8h.1M385.3 453.9l24.9 24.9M388.1 460h.1M391.3 456.8h.1M393.6 456l22.9 22.8M394.5 460h.1M400.8 460h.1M403.3 459.2l19.6 19.6"/>
<path d="M314.2 478.1l.7 .7M319 476.5l2.3 2.3M321.5 475.8h.1M323.7 474.9l3.9 3.9M327.8 475.8h.1M328.5 473.3l5.5 5.5M331 472.7h.1M333.2 471.7l7.1 7.1M334.2 475.8h.1M337.3 472.7h.1M337.9 470.1l8.8 8.7M340.5 475.8h.1"/>
<path d="M340.5 469.5h.1M342.6 468.5l10.4 10.3M343.7 472.7h.1M346.9 475.8h.1M346.9 469.5h.1M347.4 466.8l12 12M350 472.7h.1M350 466.3h.1M352.1 465.2l13.6 13.6M353.2 475.8h.1M353.2 469.5h.1M356.4 472.7h.1"/>
<path d="M356.4 466.3h.1M356.9 463.6l15.2 15.2M359.6 475.8h.1M359.6 469.5h.1M359.6 463.1h.1M361.6 462l16.8 16.8M362.7 472.7h.1M362.7 466.3h.1M365.9 475.8h.1M365.9 469.5h.1M365.9 463.1h.1M366.3 460.4l18.5 18.4"/>
<path d="M369.1 472.7h.1M369.1 466.3h.1M372.3 475.8h.1M372.3 469.5h.1M372.3 463.1h.1M375.4 472.7h.1M375.4 466.3h.1M378.6 475.8h.1M378.6 469.5h.1M378.6 463.1h.1M381.8 472.7h.1M381.8 466.3h.1"/>
<path d="M385 475.8h.1M385 469.5h.1M385 463.1h.1M388.1 472.7h.1M388.1 466.3h.1M391.3 475.8h.1M391.3 469.5h.1M391.3 463.1h.1M394.5 472.7h.1M394.5 466.3h.1M397.7 475.8h.1M397.7 469.5h.1"/>
<path d="M397.7 463.1h.1M400.8 472.7h.1M400.8 466.3h.1M404 475.8h.1M404 469.5h.1M404 463.1h.1M407.2 472.7h.1M407.2 466.3h.1M410.4 475.8h.1M410.4 469.5h.1M410.4 463.1h.1M412.9 462.5l16.3 16.3"/>
<path d="M413.5 472.7h.1M413.5 466.3h.1M416.7 475.8h.1M416.7 469.5h.1M419.9 472.7h.1M419.9 466.3h.1M422.6 465.8l13 13M423.1 475.8h.1M423.1 469.5h.1M426.2 472.7h.1M429.4 475.8h.1M429.4 469.5h.1"/>
<path d="M432.2 469.1l9.7 9.7M432.6 472.7h.1M435.8 475.8h.1M438.9 472.7h.1M441.8 472.4l6.5 6.4M442.1 475.8h.1M448.5 475.8h.1M451.5 475.7l3.1 3.1M303.5 483.8h161.2M303.5 489.8h161.2M303.5 495.8h32.1M305.8 483.8v6"/>
<path d="M305.8 495.8v5.9M311.9 481.8v2M311.9 489.8v6M317.8 483.8v6M317.8 495.8v5.9M323.8 481.8v2M323.8 489.8v6M329.8 483.8v6M329.8 495.8v5.9M335.8 481.8v2M335.8 489.8v5.2M341.8 483.8v6"/>
<path d="M347.8 481.8v2M347.8 489.8v5.2M353.7 483.8v6M354.4 495.8h42.4M359.7 481.8v2M359.7 489.8v6M365.7 483.8v6M365.7 495.8v5.9M371.7 481.8v2M371.7 489.8v6M377.7 483.8v6M377.7 495.8v5.9"/>
<path d="M383.7 481.8v2M383.7 489.8v6M389.7 483.8v6M389.7 495.8v5.9M395.6 481.8v2M395.6 489.8v6M401.6 483.8v6M407.6 481.8v2M407.6 489.8v5.2M413.6 483.8v6M415.7 495.8h16.3M419.6 481.8v2"/>
<path d="M419.6 489.8v6M425.6 483.8v6M425.6 495.8v5.9M431.6 481.8v2M431.6 489.8v6M437.5 483.8v6M443.6 481.8v2M443.6 489.8v5.2M449.5 483.8v6M450.9 495.8h13.8M455.5 481.8v2M455.5 489.8v6"/>
<path d="M461.5 483.8v6M461.5 495.8v5.9M303.5 501.7h32.1M303.5 507.8h32.1M303.5 513.7h93.3M303.5 519.7h93.3M305.8 507.8v5.9M305.8 519.7v6M311.9 501.7v6.1M311.9 513.7v6M317.8 507.8v5.9M317.8 519.7v6"/>
<path d="M323.8 501.7v6.1M323.8 513.7v6M329.8 507.8v5.9M329.8 519.7v6M335.8 513.7v6M341.8 510.1v3.6M341.8 519.7v6M347.8 513.7v6M353.7 510.1v3.6M353.7 519.7v6M354.4 501.7h42.4M354.4 507.8h42.4"/>
<path d="M359.7 501.7v6.1M359.7 513.7v6M365.7 507.8v5.9M365.7 519.7v6M371.7 501.7v6.1M371.7 513.7v6M377.7 507.8v5.9M377.7 519.7v6M383.7 501.7v6.1M383.7 513.7v6M389.7 507.8v5.9M389.7 519.7v6"/>
<path d="M395.6 501.7v6.1M395.6 513.7v6M415.7 501.7h16.3M415.7 507.8h16.3M415.7 513.7h49M415.7 519.7h49M419.6 501.7v6.1M419.6 513.7v6M425.6 507.8v5.9M425.6 519.7v6M431.6 501.7v6.1M431.6 513.7v6"/>
<path d="M437.5 510.1v3.6M437.5 519.7v6M443.6 513.7v6M449.5 510.1v3.6M449.5 519.7v6M450.9 501.7h13.8M450.9 507.8h13.8M455.5 501.7v6.1M455.5 513.7v6M461.5 507.8v5.9M461.5 519.7v6M303.5 525.7h93.3"/>
<path d="M311.9 525.7v3.2M323.8 525.7v3.2M335.8 525.7v3.2M347.8 525.7v3.2M359.7 525.7v3.2M371.7 525.7v3.2M383.7 525.7v3.2M395 531.7h1.8M395.6 525.7v6M415.7 525.7h49M415.7 531.7h49M419.6 525.7v6"/>
<path d="M425.6 531.7v2.9M431.6 525.7v6M437.5 531.7v2.9M443.6 525.7v6M449.5 531.7v2.9M455.5 525.7v6M461.5 531.7v2.9"/>
</g>
<g fill="#cd6928" stroke="#cd6928" stroke-width=".4">
<path d="M303.5 99.5l165.9 52.8v-52.8zM303.5 99.5l165.9 52.8h-165.9z"/>
<path d="M395 481.8l69.7 13.2v-13.2zM395 481.8l69.7 13.2h-69.7z"/>
<path d="M303.5 481.8l91.5 13.2v-13.2zM303.5 481.8l91.5 13.2h-91.5z"/>
<path d="M415.7 495h49zM415.7 495h49z"/>
<path d="M395 495h1.8zM395 495h20.7z"/>
<path d="M303.5 495h91.5zM303.5 495h91.5z"/>
<path d="M450.9 495l13.8 15.1v-15.1zM450.9 495l13.8 15.1h-13.8z"/>
<path d="M415.7 495l16.3 15.1v-15.1zM415.7 495l16.3 15.1h-16.3z"/>
<path d="M395 495l1.8 15.1v-15.1zM395 495l1.8 15.1h-1.8z"/>
<path d="M354.4 495l40.6 15.1v-15.1zM354.4 495l40.6 15.1h-40.6z"/>
<path d="M303.5 495l32.1 15.1v-15.1zM303.5 495l32.1 15.1h-32.1z"/>
<path d="M395 510.1l1.8 18.8v-18.8zM395 510.1l1.8 18.8h-1.8z"/>
<path d="M303.5 510.1l91.5 18.8v-18.8zM303.5 510.1l91.5 18.8h-91.5z"/>
<path d="M415.7 510.1l49 24.5v-24.5zM415.7 510.1l49 24.5h-49z"/>
<path d="M395 528.9l1.8 5.7v-5.7zM395 528.9l1.8 5.7h-1.8z"/>
<path d="M519 181.5l52.8 18.5v-18.5zM519 181.5l52.8 18.5h-52.8z"/>
<path d="M193.2 181.5l52.8 32.1v-32.1zM193.2 181.5l52.8 32.1h-52.8z"/>
<path d="M558.7 200l13.1 18.9v-18.9zM558.7 200l13.1 18.9h-13.1z"/>
<path d="M519 200l24.5 18.9v-18.9zM519 200l24.5 18.9h-24.5z"/>
<path d="M221.5 213.6l24.5 18.8v-18.8zM221.5 213.6l24.5 18.8h-24.5z"/>
<path d="M193.2 213.6l13.2 18.8v-18.8zM193.2 213.6l13.2 18.8h-13.2z"/>
<path d="M193.2 232.4l52.8 42.7v-42.7zM193.2 232.4l52.8 42.7h-52.8z"/>
<path d="M206.4 275.1l39.6 9.4v-9.4zM206.4 275.1l39.6 9.4h-39.6z"/>
<path d="M193.2 275.1l10.4 9.4v-9.4zM193.2 275.1l10.4 9.4h-10.4z"/>
<path d="M193.2 284.5l52.8 21.7v-21.7zM193.2 284.5l52.8 21.7h-52.8z"/>
<path d="M206.4 306.2l39.6 9.4v-9.4zM206.4 306.2l39.6 9.4h-39.6z"/>
<path d="M193.2 306.2l10.4 9.4v-9.4zM193.2 306.2l10.4 9.4h-10.4z"/>
<path d="M519 218.9l52.8 114.3v-114.3zM519 218.9l52.8 114.3h-52.8z"/>
<path d="M558.7 333.2l13.1 18.8v-18.8zM558.7 333.2l13.1 18.8h-13.1z"/>
<path d="M519 333.2l24.5 18.8v-18.8zM519 333.2l24.5 18.8h-24.5z"/>
<path d="M193.2 315.6l52.8 42.3v-42.3zM193.2 315.6l52.8 42.3h-52.8z"/>
<path d="M221.5 357.9l24.5 18.9v-18.9zM221.5 357.9l24.5 18.9h-24.5z"/>
<path d="M193.2 357.9l13.2 18.9v-18.9zM193.2 357.9l13.2 18.9h-13.2z"/>
<path d="M519 352l52.8 52v-52zM519 352l52.8 52h-52.8z"/>
<path d="M193.2 376.8l52.8 27.2v-27.2zM193.2 376.8l52.8 27.2h-52.8z"/>
</g>
<!-- layer: Vistas_cotas -->
<g fill="none" stroke="#000" stroke-width=".4">
<path d="M148 170.2h20.3M148.2 170.2v117.6M193.2 169.7v.4M193.2 169.9h10.5M235.6 169.9h10.4M246 169.7v11.7M206.4 279.8h39.8M206.4 279.8v.2M246 279.6v13.1M148.2 297.6v117.7M203.6 306h3M203.6 305.8v.3"/>
<path d="M206.4 305.8v.3M206.5 315.6h38.3M206.5 306.2h38.3M244.8 306l-.2 9.6M221.6 357.9h.4M221.8 357.9v4.6M206.4 377h15.3M206.4 376.9v.3M221.5 376.9v.3M221.6 376.8h.4M221.8 372.3v4.5M148 415.3h20.3"/>
<path d="M234.7 415.3v6.9M234.8 404h22.1M234.8 415.3h22.1M246 415.3v6.9M256.8 404v.7M256.8 414.5v.8M234.7 422.1h11.5M386.5 450.7h5.7M392.1 450.7v37M392.1 497.6v37M395 481.8h96.7M415.7 495h.3"/>
<path d="M415.9 495v14.9M432 494.8h43.6M432 494.7v.2M450.9 494.7v.2M450.9 495h.3M451 495v2.6M491.5 481.8v21.5M415.9 519.7v14.9M441.4 510.1v7.4M441.5 510.1h.1M450.9 510.1h.3M451 507.4v2.7"/>
<path d="M491.5 513.1v21.5M303.5 534.6v.5M303.5 534.9h63.8M386.5 534.6h5.7M395 534.6h96.7M405.7 534.9h63.7M441.4 527.2v7.4M469.4 534.6v.5"/>
</g>
<g font-size="13.2" fill="#f00">
<text x="203.2" y="174.5">56.00</text>
<text x="246.1" y="284.4">42.00</text>
<text x="128.2" y="297.4">260.00</text>
<text x="206.1" y="310.6">3.00</text>
<text x="243.4" y="310.6">10.00</text>
<text x="205.5" y="372">20.00</text>
<text x="220.3" y="381.7">16.00</text>
<text x="239.9" y="414.3">12.00</text>
<text x="244.8" y="426.7">12.00</text>
<text x="375.7" y="497.3">89.00</text>
<text x="475.3" y="499.5">20.00</text>
<text x="434.2" y="507.2">16.00</text>
<text x="475.1" y="512.8">56.00</text>
<text x="399.6" y="519.4">42.00</text>
<text x="425.1" y="527">26.00</text>
<text x="365.9" y="539.5">176.00</text>
</g>
<text font-size="7.9" x="774" y="535.8">02/03</text>
<text font-size="5.3" fill="#f00" x="770.2" y="500.1">PRANCHA</text>
<g font-size="4" fill="#f00">
<text x="647.3" y="458.8">EMPRESA</text>
<text x="729.1" y="459.5">PROFISSIONAL RESPONSÁVEL</text>
<text x="648.8" y="496.5">CLIENTE</text>
<text x="646.4" y="516.1">TÍTULO DO DESENHO</text>
<text x="644.5" y="534.2">AUTORIA DO DESENHO</text>
<text x="648.3" y="553.6">REVISÃO</text>
<text x="708.1" y="553.1">ESCALA</text>
<text x="740.1" y="553">DATA</text>
</g>
<g font-size="4">
<text x="647" y="476.3">INSTITUTO FEDERAL DE PERNAMBUCO,</text>
<text x="731.4" y="477">TÉCNICO PHILLIPE ANTÔNIO</text>
<text x="647.1" y="481.1">CAMPUS PESQUEIRA</text>
<text x="748.9" y="481.7">FERREIRA</text>
<text x="665.8" y="504.6">Nathan Luan Dutra Sarmento</text>
<text x="647.5" y="524.1">DESENHO TÉCNICO - CAD, ATIVIDADE 04</text>
<text x="649.6" y="544.3">PHILLIPE ANTÔNIO FERREIRA</text>
<text x="712.1" y="562.5">1:50</text>
<text x="735.7" y="562.5">06/10/2023</text>
</g>
</svg>
